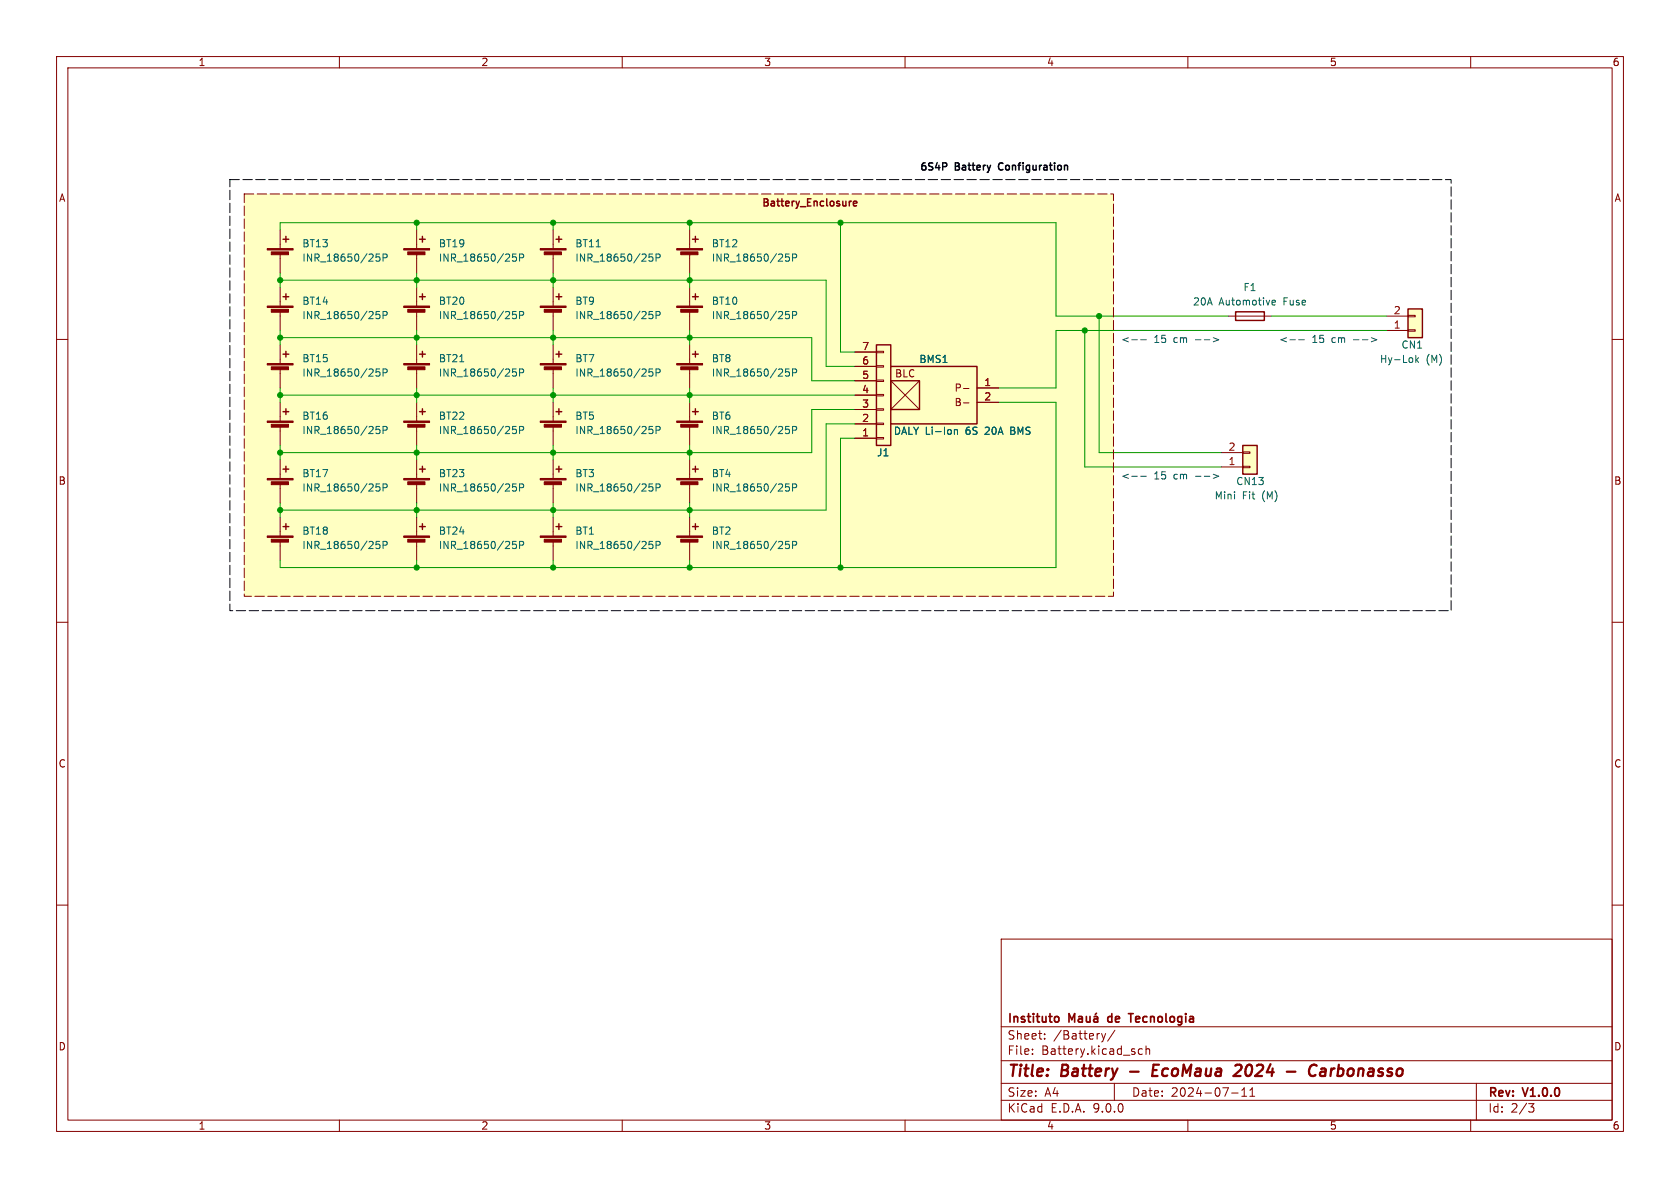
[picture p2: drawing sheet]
<svg xmlns="http://www.w3.org/2000/svg" width="297mm" height="210mm" viewBox="0 0 297 210" stroke-linecap="round" stroke-linejoin="round" font-family="sans-serif">
<g fill="none" stroke="#840000" stroke-width=".18">
<path d="M10 10h277v190h-277zM12 12h273v186h-273zM60 10v2M110 10v2M160 10v2M210 10v2M260 10v2M10 60h2M285 60h2M10 110h2M285 110h2M10 160h2"/>
<path d="M177 166h108v32h-108zM285 160h2M60 198v2M110 198v2M160 198v2M177 194.5h108M177 191.5h108M177 187.5h108M177 181.5h108M182.5 186.3v.1M182.5 185.5v.1M184.7 183.6v.1"/>
<path d="M184.7 182.8v.1M194.7 182.7l.4 1M195.1 183.7l-.1 .4-.3 .1M195.5 182.7l-.4 1M197 191.5v3M197.1 182.1l-1.3 2M202 185.5l-.5-.1-.3 .3v.4l.2 .2h.6M202.6 185.5l.2-.1 .4 .1v.9M202.6 184.9v1.5M210 198v2M217.7 193.2h1.2M219.5 193.8h.9"/>
<path d="M219.5 192.7l.5-.4v1.5M221 193.8h.8M221 192.7l.4-.4v1.5M260 198v2M261 191.5v6.5M270.2 195.1h1l-.5 .6 .4 .1 .1 .5-.3 .3h-.4"/>
</g>
<path d="M199.8 189.4h1.5M203.8 189.2h.7M204.9 188.2h-1l-.2 2h.9M218.5 188.3l.7-.1a.45 .45 0 0 1 .3 .6l-.2 .3-1.2 1.1h1.2M227.5 189.4h1.5M232.8 188.4a.8 .8 0 0 0-.9-.1 .8 .8 0 0 0-.5 .8M233.6 189l.2-.1 .5 .1v1.2M234.4 189.4h-.7a.4 .4 0 0 0-.4 .4 .4 .4 0 0 0 .3 .4l.7-.1" fill="none" stroke="#840000" stroke-width=".4"/>
<path d="M186.7 179.7l.4 .1 .1 .2-.1 .5-.4 .2M190.7 179.8h.6v.9M192.1 179.7v.9l.4 .1 .2-.2M192.7 179.7v1M193.4 179.8h.6l.1 .9M193.8 179.1l-.2 .2M195.9 179.8v.7M199.5 179.2h.8M199.9 179.2v1.5M189 180.7v-1.5l.5 1.1 .5-1.1v1.5M191.3 180l-.5 .1a.29 .29 0 0 0-.2 .3 .29 .29 0 0 0 .2 .3l.5-.1M194.1 180l-.5 .1a.29 .29 0 0 0-.3 .3 .29 .29 0 0 0 .3 .3l.5-.1" fill="none" stroke="#840000" stroke-width=".3"/>
<path d="M43.2 34.3h153.6v71.1h-153.6z" fill="#ffffc2"/>
<g fill="#840000" stroke="#840000" stroke-width=".18">
<path d="M95.5 84.6h4.6v.2h-4.6z"/>
<path d="M96.2 85.2h3.1v.5h-3.1z"/>
<path d="M119.6 54.1h4.6v.3h-4.6z"/>
<path d="M120.3 54.7h3.1v.5h-3.1z"/>
<path d="M119.6 64.3h4.6v.2h-4.6z"/>
<path d="M120.3 64.8h3.1v.6h-3.1z"/>
<path d="M119.6 43.9h4.6v.3h-4.6z"/>
<path d="M120.3 44.5h3.1v.5h-3.1z"/>
<path d="M71.4 84.6h4.5v.2h-4.5z"/>
<path d="M72.1 85.2h3v.5h-3z"/>
</g>
<path d="M121.9 40.6v3.3M121.9 45v3.3M121.9 50.8v3.3M121.9 55.1v3.3M121.9 61v3.3M121.9 65.3v3.3M73.7 81.3v3.3M73.7 85.6v3.3M97.8 81.3v3.3M97.8 85.6v3.3" fill="none" stroke="#840000" stroke-width=".18"/>
<path d="M122.4 52.5h1M122.4 42.3h1M122.9 41.8v1M122.9 51.9v1.1M122.4 62.6h1M122.9 62.1v1M74.2 82.9h1M74.7 82.4v1M98.3 82.9h1M98.8 82.4v1" fill="none" stroke="#840000" stroke-width=".25"/>
<path d="M139.5 55.1h-.6l-.1 .6 .2-.2 .4 .1 .2 .2-.1 .4-.2 .1-.5-.1M139.5 44.9h-.6l-.1 .6 .2-.1h.4l.2 .2-.1 .5-.2 .1-.5-.1M140.1 55.7h.6l.1-.2v-.3l-.7-.1v1.2M140.1 45.6l.6-.1 .1-.2v-.3l-.7-.1v1.3M139.5 65.2h-.6l-.1 .6 .2-.1 .4 .1 .2 .1-.1 .5-.2 .1-.5-.1M140.1 65.9l.6-.1 .1-.2v-.3l-.7-.1v1.3M91.2 85.5h-.6v.6l.2-.1 .4 .1 .1 .2-.1 .4-.1 .1-.5-.1M91.9 86.2l.6-.1 .1-.1-.1-.3-.6-.2v1.3M115.4 85.5h-.6l-.1 .6 .2-.1 .4 .1 .1 .2v.4l-.2 .1-.5-.1M116 86.2l.6-.1 .1-.1-.1-.3-.6-.2v1.3" fill="none" stroke="#006464" stroke-width=".18"/>
<path d="M154.9 61h2.6v17.7h-2.6z" fill="#ffffc2"/>
<g fill="none" stroke="#840000" stroke-width=".25">
<path d="M74.2 52.5h1M74.2 42.3h1M74.7 41.8v1M74.7 51.9v1.1M98.3 52.5h1M98.3 42.3h1M98.8 41.8v1M98.8 51.9v1.1M74.2 72.8h1M74.2 62.6h1M74.7 62.1v1M74.7 72.3v1"/>
<path d="M98.3 72.8h1M98.3 62.6h1M98.8 62.1v1M98.8 72.3v1M122.4 72.8h1M122.9 72.3v1M154.9 61h2.6v17.7h-2.6zM74.2 93.1h1M74.7 92.6v1M98.3 93.1h1M98.8 92.6v1M122.4 93.1h1"/>
<path d="M122.4 82.9h1M122.9 82.4v1M122.9 92.6v1"/>
</g>
<g fill="none" stroke="#840000" stroke-width=".18">
<path d="M73.7 40.6v3.3M73.7 45v3.3M73.7 50.8v3.3M73.7 55.1v3.3M97.8 40.6v3.3M97.8 45v3.3M97.8 50.8v3.3M97.8 55.1v3.3M73.7 61v3.3M73.7 65.3v3.3M73.7 71.1v3.3M73.7 75.4v3.3"/>
<path d="M97.8 61v3.3M97.8 65.3v3.3M97.8 71.1v3.3M97.8 75.4v3.3M121.9 71.1v3.3M121.9 75.4v3.3M151.1 77.5h3.8M151.1 74.9h3.8M151.1 72.4h3.8M151.1 69.9h3.8M151.1 67.3h3.8M151.1 64.8h3.8"/>
<path d="M151.1 62.2h3.8M154.9 77.3h1.3v.3h-1.3zM154.9 74.8h1.3v.3h-1.3zM154.9 72.3h1.3v.2h-1.3zM154.9 69.7h1.3v.3h-1.3zM154.9 67.2h1.3v.2h-1.3zM154.9 64.6h1.3v.3h-1.3zM154.9 62.1h1.3v.3h-1.3zM73.7 91.4v3.3M73.7 95.8v3.3M97.8 91.4v3.3M97.8 95.8v3.3"/>
<path d="M121.9 81.3v3.3M121.9 85.6v3.3M121.9 91.4v3.3M121.9 95.8v3.3"/>
</g>
<g fill="#840000" stroke="#840000" stroke-width=".18">
<path d="M119.6 74.4h4.6v.3h-4.6z"/>
<path d="M120.3 75h3.1v.5h-3.1z"/>
<path d="M71.4 74.4h4.5v.3h-4.5z"/>
<path d="M72.1 75h3v.5h-3z"/>
<path d="M71.4 94.7h4.5v.3h-4.5z"/>
<path d="M72.1 95.3h3v.5h-3z"/>
<path d="M95.5 54.1h4.6v.3h-4.6z"/>
<path d="M96.2 54.7h3.1v.5h-3.1z"/>
<path d="M71.4 54.1h4.5v.3h-4.5z"/>
<path d="M72.1 54.7h3v.5h-3z"/>
<path d="M71.4 64.3h4.5v.2h-4.5z"/>
<path d="M72.1 64.8h3v.6h-3z"/>
<path d="M71.4 43.9h4.5v.3h-4.5z"/>
<path d="M72.1 44.5h3v.5h-3z"/>
<path d="M95.5 64.3h4.6v.2h-4.6z"/>
<path d="M96.2 64.8h3.1v.6h-3.1z"/>
<path d="M95.5 43.9h4.6v.3h-4.6z"/>
<path d="M96.2 44.5h3.1v.5h-3.1z"/>
<path d="M95.5 74.4h4.6v.3h-4.6z"/>
<path d="M96.2 75h3.1v.5h-3.1z"/>
<path d="M95.5 94.7h4.6v.3h-4.6z"/>
<path d="M96.2 95.3h3.1v.5h-3.1z"/>
<path d="M119.6 94.7h4.6v.3h-4.6z"/>
<path d="M120.3 95.3h3.1v.5h-3.1z"/>
<path d="M119.6 84.6h4.6v.2h-4.6z"/>
<path d="M120.3 85.2h3.1v.5h-3.1z"/>
</g>
<g fill="none" stroke="#006464" stroke-width=".18">
<path d="M91.2 44.9h-.6v.6l.2-.1h.4l.1 .2-.1 .5-.1 .1-.5-.1M91.2 55.1h-.6v.6l.2-.2 .4 .1 .1 .2-.1 .4-.1 .1-.5-.1M91.9 45.6l.6-.1 .1-.2-.1-.3-.6-.1v1.3M91.9 55.7h.6l.1-.2-.1-.3-.6-.1v1.2M105.4 43.6h.7M115.4 55.1h-.6l-.1 .6 .2-.2 .4 .1 .1 .2v.4l-.2 .1-.5-.1M115.4 44.9h-.6l-.1 .6 .2-.1h.4l.1 .2v.5l-.2 .1-.5-.1M116 55.7h.6l.1-.2-.1-.3-.6-.1v1.2M116 45.6l.6-.1 .1-.2-.1-.3-.6-.1v1.3M81.3 64h.7M91.2 75.4h-.6v.6l.2-.1h.4l.1 .2-.1 .4-.1 .2-.5-.2M91.2 65.2h-.6v.6l.2-.1 .4 .1 .1 .1-.1 .5-.1 .1-.5-.1"/>
<path d="M91.9 76h.6l.1-.2-.1-.3-.6-.1v1.3M91.9 65.9l.6-.1 .1-.2-.1-.3-.6-.1v1.3M115.4 75.4h-.6l-.1 .6 .2-.1h.4l.1 .2v.4l-.2 .2-.5-.2M115.4 65.2h-.6l-.1 .6 .2-.1 .4 .1 .1 .1v.5l-.2 .1-.5-.1M116 76h.6l.1-.2-.1-.3-.6-.1v1.3M116 65.9l.6-.1 .1-.2-.1-.3-.6-.1v1.3M139.5 75.4h-.6l-.1 .6 .2-.1h.4l.2 .2-.1 .4-.2 .2-.5-.2M140.1 76h.6l.1-.2v-.3l-.7-.1v1.3M91.2 95.7h-.6v.6l.2-.1h.4l.1 .2-.1 .5-.1 .1-.5-.1M91.9 96.4l.6-.1 .1-.2-.1-.3-.6-.1v1.3M115.4 95.7h-.6l-.1 .6 .2-.1h.4l.1 .2v.5l-.2 .1-.5-.1M116 96.4l.6-.1 .1-.2-.1-.3-.6-.1v1.3"/>
<path d="M139.5 85.5h-.6l-.1 .6 .2-.1 .4 .1 .2 .2-.1 .4-.2 .1-.5-.1M139.5 95.7h-.6l-.1 .6 .2-.1h.4l.2 .2-.1 .5-.2 .1-.5-.1M140.1 86.2l.6-.1 .1-.1v-.3l-.7-.2v1.3M140.1 96.4l.6-.1 .1-.2v-.3l-.7-.1v1.3"/>
</g>
<g fill="#ffffc2">
<path d="M157.5 64.8h15.2v10.1h-15.2z"/>
<path d="M157.5 67.3h5.1v5.1h-5.1z"/>
</g>
<path d="M157.5 67.3l5.1 5.1M162.6 67.3l-5.1 5.1M170.3 68.7h1M170.3 71.2h1M172.7 68.6h3.8M172.7 71.1h3.8M49.5 81.3v3.3M49.5 85.6v3.3M49.5 91.4v3.3M49.5 95.8v3.3" fill="none" stroke="#840000" stroke-width=".18"/>
<path d="M157.5 64.8h15.2v10.1h-15.2zM157.5 67.3h5.1v5.1h-5.1zM50 82.9h1.1M50 93.1h1.1M50.5 82.4v1M50.5 92.6v1" fill="none" stroke="#840000" stroke-width=".25"/>
<path d="M168.7 75.9v.9M168.7 76.1l.2-.2 .3 .1 .1 .8M67.1 85.5h-.6v.6l.1-.1 .5 .1 .1 .2-.1 .4-.2 .1-.4-.1M67.1 95.7h-.6v.6l.1-.1h.5l.1 .2-.1 .5-.2 .1-.4-.1M67.7 86.2l.6-.1 .1-.1v-.3l-.7-.2v1.3M67.7 96.4l.6-.1 .1-.2v-.3l-.7-.1v1.3" fill="none" stroke="#006464" stroke-width=".18"/>
<g fill="#840000" stroke="#840000" stroke-width=".18">
<path d="M47.2 84.6h4.6v.2h-4.6z"/>
<path d="M48 85.2h3v.5h-3z"/>
<path d="M47.2 94.7h4.6v.3h-4.6z"/>
<path d="M48 95.3h3v.5h-3z"/>
</g>
<path d="M248.9 54.6h2.6v5.1h-2.6z" fill="#ffffc2"/>
<path d="M50 52.5h1.1M50 42.3h1.1M50.5 41.8v1M50.5 51.9v1.1M218.4 55.1h5.1v1.5h-5.1zM248.9 54.6h2.6v5.1h-2.6zM50 72.8h1.1M50 62.6h1.1M50.5 62.1v1M50.5 72.3v1" fill="none" stroke="#840000" stroke-width=".25"/>
<g fill="none" stroke="#840000" stroke-width=".18">
<path d="M49.5 40.6v3.3M49.5 45v3.3M49.5 50.8v3.3M49.5 55.1v3.3M217.2 55.9h7.6M245.1 58.4h3.8M245.1 55.9h3.8M248.9 58.3h1.3v.2h-1.3zM248.9 55.8h1.3v.2h-1.3zM49.5 61v3.3M49.5 65.3v3.3M49.5 71.1v3.3"/>
<path d="M49.5 75.4v3.3"/>
</g>
<g fill="none" stroke="#006464" stroke-width=".18">
<path d="M67.1 44.9h-.6v.6l.1-.1h.5l.1 .2-.1 .5-.2 .1-.4-.1M67.1 55.1h-.6v.6l.1-.2 .5 .1 .1 .2-.1 .4-.2 .1-.4-.1M67.7 45.6l.6-.1 .1-.2v-.3l-.7-.1v1.3M67.7 55.7h.6l.1-.2v-.3l-.7-.1v1.2M224.9 53.7l.2 .2h.3M224.9 53.3l.2-.2h.2l.2 .2v.1l-.6 .1M67.1 75.4h-.6v.6l.1-.1h.5l.1 .2-.1 .4-.2 .2-.4-.2M67.1 65.2h-.6v.6l.1-.1 .5 .1 .1 .1-.1 .5-.2 .1-.4-.1M67.7 76h.6l.1-.2v-.3l-.7-.1v1.3M67.7 65.9l.6-.1 .1-.2v-.3l-.7-.1v1.3M250.3 62.8v1.3M250.4 63.6l.4 .5"/>
<path d="M250.8 63.2l-.5 .5"/>
</g>
<g fill="#840000" stroke="#840000" stroke-width=".18">
<path d="M47.2 74.4h4.6v.3h-4.6z"/>
<path d="M48 75h3v.5h-3z"/>
<path d="M47.2 64.3h4.6v.2h-4.6z"/>
<path d="M48 64.8h3v.6h-3z"/>
<path d="M47.2 54.1h4.6v.3h-4.6z"/>
<path d="M48 54.7h3v.5h-3z"/>
<path d="M47.2 43.9h4.6v.3h-4.6z"/>
<path d="M48 44.5h3v.5h-3z"/>
</g>
<path d="M219.7 78.7h2.5v5.1h-2.5z" fill="#ffffc2"/>
<path d="M150.9 36l.6-.1-.1-.3h-.3l-.2 .1v.7h.5M219.7 78.7h2.5v5.1h-2.5z" fill="none" stroke="#840000" stroke-width=".25"/>
<g fill="none" stroke="#840000" stroke-width=".18">
<path d="M151.1 77.5h3.8M151.1 74.9h3.8M151.1 72.4h3.8M151.1 69.9h3.8M151.1 67.3h3.8M151.1 64.8h3.8M151.1 62.2h3.8M172.7 68.6h3.8M172.7 71.1h3.8M219.7 79.9h1.3v.2h-1.3zM215.9 82.6h3.8M215.9 80h3.8"/>
<path d="M219.7 82.4h1.3v.3h-1.3z"/>
</g>
<g fill="none" stroke="#009600" stroke-width=".18">
<path d="M73.7 39.4v1.2M97.8 39.4v1.2M121.9 39.4v1.2M148.6 39.4v22.8h2.5M49.5 40.6v-1.2h137.2v16.5h30.5M49.5 48.3v2.5M49.5 58.4v2.6M49.5 59.7h94v7.6h7.6M49.5 49.5h96.5v15.3h5.1M73.7 48.3v2.5M73.7 58.4v2.6M97.8 48.3v2.5"/>
<path d="M97.8 58.4v2.6M121.9 48.3v2.5M121.9 58.4v2.6M191.8 58.4v24.2h24.1M194.3 55.9v24.1h21.6M224.8 55.9h20.3M245.1 58.4h-58.4v10.2h-10.2M49.5 68.6v2.5M49.5 78.7v2.6M49.5 69.9h101.6M73.7 68.6v2.5M73.7 78.7v2.6"/>
<path d="M97.8 68.6v2.5M97.8 78.7v2.6M121.9 68.6v2.5M121.9 78.7v2.6M151.1 72.4h-7.6v7.6h-94M151.1 74.9h-5.1v15.3h-96.5M151.1 77.5h-2.5v22.8M176.5 71.1h10.2v29.2h-137.2v-1.2M49.5 88.9v2.5M73.7 88.9v2.5M73.7 99.1v1.2M97.8 88.9v2.5"/>
<path d="M97.8 99.1v1.2M121.9 88.9v2.5M121.9 99.1v1.2"/>
</g>
<path d="M214.5 59.7l1 .4-1 .3M242.4 59.7l1 .4-1 .3M200.1 60.1h1M201.7 60.1h.9M228 60.1h1M229.6 60.1h1M200.1 84.2h1M201.7 84.2h.9M214.5 83.8l1 .4-1 .4" fill="none" stroke="#0000c2" stroke-width=".18"/>
<path d="M176.6 29l-.1 .3 .1 .6" fill="none" stroke="#000" stroke-width=".25"/>
<path d="M40.6 31.8h215.9v76.2h-215.9z" fill="none" stroke="#000" stroke-width=".18" stroke-dasharray="1.7 .6"/>
<path d="M43.2 34.3h153.6v71.1h-153.6z" fill="none" stroke="#840000" stroke-width=".18" stroke-dasharray="1.7 .6"/>
<path d="M168.7 75.9v.9M168.7 76.1l.2-.2 .3 .1 .1 .8" fill="none" stroke="#006464" stroke-width=".18"/>
<g fill="#009600" stroke="#009600" stroke-width=".18">
<circle cx="148.6" cy="39.4" r=".46"/>
<circle cx="191.8" cy="58.4" r=".46"/>
<circle cx="194.3" cy="55.9" r=".46"/>
<circle cx="73.7" cy="49.5" r=".46"/>
<circle cx="49.5" cy="59.7" r=".46"/>
<circle cx="49.5" cy="49.5" r=".46"/>
<circle cx="73.7" cy="69.9" r=".46"/>
<circle cx="73.7" cy="59.7" r=".46"/>
<circle cx="49.5" cy="69.9" r=".46"/>
<circle cx="49.5" cy="80" r=".46"/>
<circle cx="73.7" cy="100.3" r=".46"/>
<circle cx="73.7" cy="80" r=".46"/>
<circle cx="73.7" cy="90.2" r=".46"/>
<circle cx="49.5" cy="90.2" r=".46"/>
<circle cx="97.8" cy="100.3" r=".46"/>
<circle cx="121.9" cy="69.9" r=".46"/>
<circle cx="121.9" cy="59.7" r=".46"/>
<circle cx="97.8" cy="90.2" r=".46"/>
<circle cx="121.9" cy="39.4" r=".46"/>
<circle cx="121.9" cy="80" r=".46"/>
<circle cx="121.9" cy="90.2" r=".46"/>
<circle cx="121.9" cy="49.5" r=".46"/>
<circle cx="73.7" cy="39.4" r=".46"/>
<circle cx="97.8" cy="39.4" r=".46"/>
<circle cx="97.8" cy="49.5" r=".46"/>
<circle cx="97.8" cy="69.9" r=".46"/>
<circle cx="97.8" cy="59.7" r=".46"/>
<circle cx="97.8" cy="80" r=".46"/>
<circle cx="148.6" cy="100.3" r=".46"/>
<circle cx="121.9" cy="100.3" r=".46"/>
</g>
<g font-size="2.8" fill="#840000">
<text x="178" y="190.9">Title:</text>
<text x="187.7" y="190.9">Battery</text>
<text x="205.4" y="190.9">EcoMaua</text>
<text x="220.7" y="190.9">2024</text>
<text x="230.7" y="190.9">-</text>
<text x="235.5" y="190.9">Carbonasso</text>
</g>
<g font-size="2.1" fill="#840000">
<text x="178" y="184">Sheet:</text>
<text x="178" y="181.2">Instituto</text>
<text x="186.2" y="184">/Battery/</text>
<text x="196.6" y="181.2">de</text>
<text x="200.9" y="181.2">Tecnologia</text>
<text x="178" y="186.7">File:</text>
<text x="184.1" y="186.7">Battery.kicad_sch</text>
<text x="178" y="196.9">KiCad</text>
<text x="178" y="194.1">Size:</text>
<text x="184.7" y="194.1">A4</text>
<text x="185.7" y="196.9">E.D.A.</text>
<text x="193.3" y="196.9">9.0.0</text>
<text x="200" y="194.1">Date:</text>
<text x="207" y="194.1">2024-07-11</text>
<text x="263" y="194.3">Rev:</text>
<text x="263" y="196.9">Id:</text>
<text x="267.1" y="196.9">2/3</text>
<text x="269.4" y="194.3">V1.0.0</text>
</g>
<g font-size="1.8" fill="#840000">
<text x="35" y="11.9">1</text>
<text x="85" y="11.9">2</text>
<text x="135" y="11.9">3</text>
<text x="185" y="11.9">4</text>
<text x="235" y="11.9">5</text>
<text x="285" y="11.9">6</text>
<text x="10.3" y="35.9">A</text>
<text x="285.3" y="35.9">A</text>
<text x="134.6" y="36.6">Battery_Enclosure</text>
<text x="158.1" y="66.9">BLC</text>
<text x="168.7" y="69.4">P-</text>
<text x="168.7" y="72">B-</text>
<text x="10.3" y="85.9">B</text>
<text x="285.3" y="85.9">B</text>
<text x="10.3" y="135.9">C</text>
<text x="285.3" y="135.9">C</text>
<text x="10.3" y="185.9">D</text>
<text x="285.3" y="185.9">D</text>
<text x="35" y="199.9">1</text>
<text x="85" y="199.9">2</text>
<text x="135" y="199.9">3</text>
<text x="185" y="199.9">4</text>
<text x="235" y="199.9">5</text>
<text x="285" y="199.9">6</text>
</g>
<g font-size="1.8">
<text x="162.6" y="30.2">6S4P</text>
<text x="168.9" y="30.2">Battery</text>
<text x="177.1" y="30.2">Configuration</text>
</g>
<g font-size="1.8" fill="#006464">
<text x="53.3" y="46.5">INR_18650/25P</text>
<text x="53.3" y="43.9">BT13</text>
<text x="77.5" y="46.5">INR_18650/25P</text>
<text x="77.5" y="43.9">BT19</text>
<text x="101.6" y="46.5">INR_18650/25P</text>
<text x="101.6" y="43.9">BT11</text>
<text x="125.7" y="46.5">INR_18650/25P</text>
<text x="125.7" y="43.9">BT12</text>
<text x="219.7" y="51.7">F1</text>
<text x="53.3" y="56.6">INR_18650/25P</text>
<text x="53.3" y="54.1">BT14</text>
<text x="77.5" y="56.6">INR_18650/25P</text>
<text x="77.5" y="54.1">BT20</text>
<text x="101.6" y="54.1">BT9</text>
<text x="101.6" y="56.6">INR_18650/25P</text>
<text x="125.7" y="56.6">INR_18650/25P</text>
<text x="125.7" y="54.1">BT10</text>
<text x="210.8" y="54.2">20A</text>
<text x="215.5" y="54.2">Automotive</text>
<text x="227" y="54.2">Fuse</text>
<text x="53.3" y="64.2">BT15</text>
<text x="77.5" y="64.2">BT21</text>
<text x="101.6" y="64.2">BT7</text>
<text x="125.7" y="64.2">BT8</text>
<text x="162.4" y="64.4">BMS1</text>
<text x="243.8" y="64.4">Hy-Lok</text>
<text x="247.7" y="61.8">CN1</text>
<text x="252.1" y="64.4">(M)</text>
<text x="53.3" y="66.8">INR_18650/25P</text>
<text x="77.5" y="66.8">INR_18650/25P</text>
<text x="101.6" y="66.8">INR_18650/25P</text>
<text x="125.7" y="66.8">INR_18650/25P</text>
<text x="53.3" y="76.9">INR_18650/25P</text>
<text x="53.3" y="74.4">BT16</text>
<text x="77.5" y="76.9">INR_18650/25P</text>
<text x="77.5" y="74.4">BT22</text>
<text x="101.6" y="74.4">BT5</text>
<text x="101.6" y="76.9">INR_18650/25P</text>
<text x="125.7" y="74.4">BT6</text>
<text x="125.7" y="76.9">INR_18650/25P</text>
<text x="157.9" y="77.1">DALY Li-Ion</text>
<text x="170.8" y="77.1">6S</text>
<text x="174.4" y="77.1">20A</text>
<text x="179.1" y="77.1">BMS</text>
<text x="154.9" y="80.9">J1</text>
<text x="53.3" y="87.1">INR_18650/25P</text>
<text x="53.3" y="84.6">BT17</text>
<text x="77.5" y="87.1">INR_18650/25P</text>
<text x="77.5" y="84.6">BT23</text>
<text x="101.6" y="84.6">BT3</text>
<text x="101.6" y="87.1">INR_18650/25P</text>
<text x="125.7" y="84.6">BT4</text>
<text x="125.7" y="87.1">INR_18650/25P</text>
<text x="214.6" y="88.5">Mini</text>
<text x="218.4" y="86">CN13</text>
<text x="219.6" y="88.5">Fit</text>
<text x="223.2" y="88.5">(M)</text>
<text x="53.3" y="94.7">BT18</text>
<text x="77.5" y="94.7">BT24</text>
<text x="101.6" y="94.7">BT1</text>
<text x="125.7" y="94.7">BT2</text>
<text x="53.3" y="97.3">INR_18650/25P</text>
<text x="77.5" y="97.3">INR_18650/25P</text>
<text x="101.6" y="97.3">INR_18650/25P</text>
<text x="125.7" y="97.3">INR_18650/25P</text>
</g>
<g font-size="1.8" fill="#a90000">
<text x="246.3" y="58.2">1</text>
<text x="246.3" y="55.6">2</text>
<text x="152.3" y="64.5">6</text>
<text x="152.3" y="62">7</text>
<text x="152.3" y="69.6">4</text>
<text x="152.3" y="67.1">5</text>
<text x="173.9" y="68.3">1</text>
<text x="173.9" y="70.9">2</text>
<text x="152.3" y="77.2">1</text>
<text x="152.3" y="74.7">2</text>
<text x="152.3" y="72.1">3</text>
<text x="217.1" y="82.3">1</text>
<text x="217.1" y="79.8">2</text>
</g>
<g font-size="1.8" fill="#0000c2">
<text x="198.1" y="60.7">&lt;--</text>
<text x="204" y="60.7">15</text>
<text x="207.6" y="60.7">cm</text>
<text x="211.6" y="60.7">--&gt;</text>
<text x="226.1" y="60.7">&lt;--</text>
<text x="231.9" y="60.7">15</text>
<text x="235.5" y="60.7">cm</text>
<text x="239.5" y="60.7">--&gt;</text>
<text x="198.1" y="84.8">&lt;--</text>
<text x="204" y="84.8">15</text>
<text x="207.6" y="84.8">cm</text>
<text x="211.6" y="84.8">--&gt;</text>
</g>
</svg>
